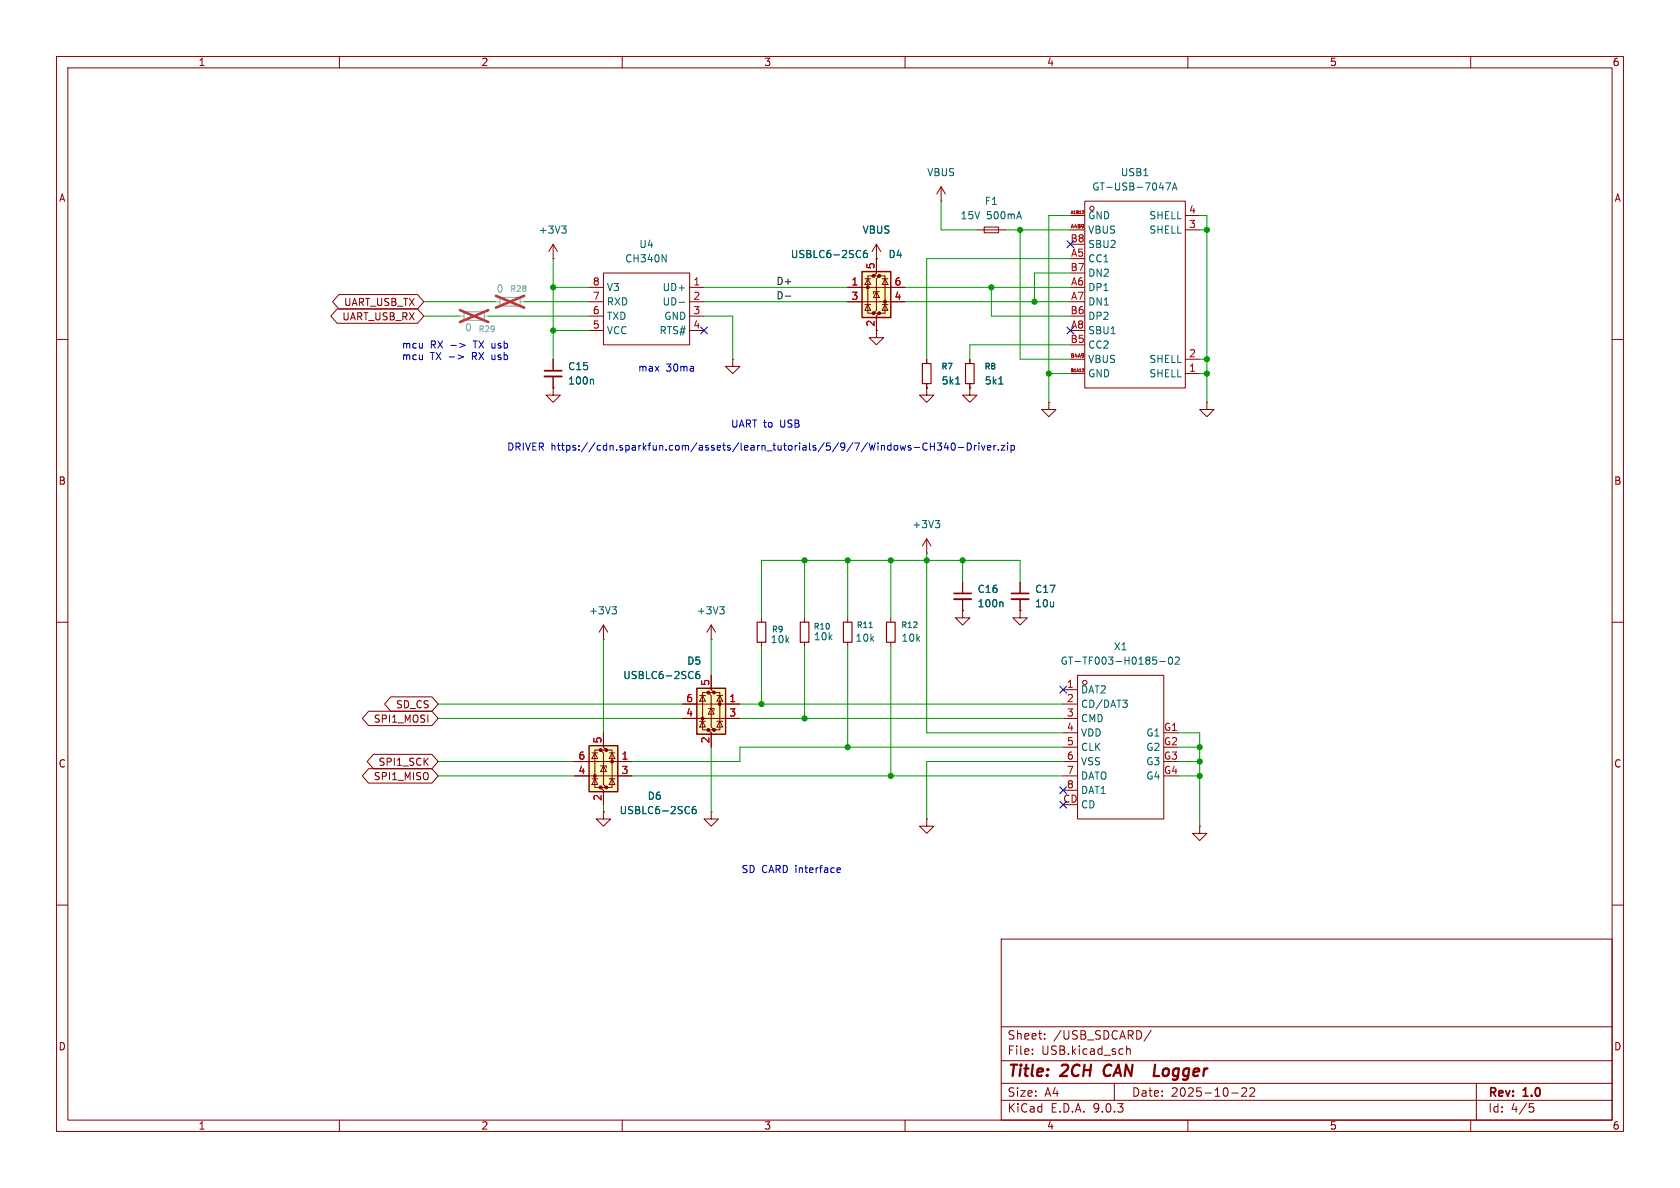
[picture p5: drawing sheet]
<svg xmlns="http://www.w3.org/2000/svg" width="297mm" height="210mm" viewBox="0 0 297 210" stroke-linecap="round" stroke-linejoin="round" font-family="sans-serif">
<g fill="none" stroke="#840000" stroke-width=".18">
<path d="M10 10h277v190h-277zM12 12h273v186h-273zM60 10v2M110 10v2M160 10v2M210 10v2M260 10v2M166.4 35.6h.1M166.4 33l-.8 1.3M166.4 33l.7 1.3M166.4 33v2.6M189.2 38.1h2.6"/>
<path d="M191.8 35.6h17.7v33h-17.7zM209.5 38.1h2.6M154.9 45.7h.1M154.9 58.4v1.3h1.3l-1.3 1.3-1.2-1.3h1.2M154.9 43.2l-.7 1.3M154.9 43.2l.8 1.3M154.9 43.2v2.5M189.2 40.6h2.6M209.5 40.6h2.6M10 60h2M97.8 68.6v1.3h1.3l-1.3 1.2-1.3-1.2h1.3M97.8 68.6h.1"/>
<path d="M97.8 63.5v2M97.8 66.5v2.1M129.5 63.5v1.3h1.3l-1.3 1.2-1.2-1.2h1.2M129.5 63.5h.1M163.8 68.6v1.3h1.3l-1.3 1.2-1.2-1.2h1.2M163.8 68.6h.1M163.8 63.5v.8M163.8 67.8v.8M171.4 68.6v1.3h1.3l-1.3 1.2-1.2-1.2h1.2M171.4 68.6h.1M171.4 63.5v.8M171.4 67.8v.8"/>
<path d="M185.4 71.1v1.3h1.3l-1.3 1.3-1.3-1.3h1.3M185.4 71.1h.1M189.2 63.5h2.6M189.2 66h2.6M209.5 63.5h2.6M209.5 66h2.6M213.4 71.1v1.3h1.2l-1.2 1.3-1.3-1.3h1.3M213.4 71.1h.1M285 60h2M163.8 97.8h.1M163.8 95.3v2.5M163.8 95.3l-.7 1.2"/>
<path d="M163.8 95.3l.8 1.2M10 110h2M134.6 109.2v.8M134.6 113.5v.8M142.2 109.2v.8M142.2 113.5v.8M149.9 109.2v.8M149.9 113.5v.8M157.5 109.2v.8M157.5 113.5v.8M170.2 108v1.2h1.2l-1.2 1.3-1.3-1.3h1.3M170.2 108h.1"/>
<path d="M170.2 102.9v2M170.2 105.9v2.1M180.3 108v1.2h1.3l-1.3 1.3-1.2-1.3h1.2M180.3 108h.1M180.3 102.9v2M180.3 105.9v2.1M190.5 119.4h15.2v25.4h-15.2zM285 110h2M188 121.9h2.5M188 124.5h2.5M188 127h2.5M188 129.5h2.5"/>
<path d="M188 132.1h2.5M188 134.6h2.5M188 137.2h2.5M188 139.7h2.5M212.1 146.1v1.2h1.3l-1.3 1.3-1.3-1.3h1.3M212.1 146.1h.1M10 160h2M177 166h108v32h-108zM285 160h2M60 198v2M110 198v2M160 198v2"/>
<path d="M177 194.5h108M177 191.5h108M177 187.5h108M177 181.5h108M182.5 186.3v.1M182.5 185.5v.1M184.7 183.6v.1M184.7 182.8v.1M197 191.5v3M199.2 184.9v1.5M199.2 185.5l.2-.1 .3 .1 .1 .9M203.5 182.1l-1.3 2"/>
<path d="M210 198v2M217.7 193.2h1.2M219.5 192.4l.6-.1 .2 .1 .1 .3-.9 1.1h.9M221 192.4l.5-.1 .2 .1 .1 .3-.9 1.1h.9M260 198v2M261 191.5v6.5M270.4 195.1h.7M270.5 195.7h.4l.3 .3-.2 .5-.5 .1"/>
<circle cx="193" cy="36.8" r=".38"/>
<circle cx="191.8" cy="120.7" r=".38"/>
</g>
<path d="M195.4 188.5a1.27 1.27 0 0 0 0 1.6M204.2 188.2l-.2 2h.9M205.7 189.1l-.2 .7 .2 .3" fill="none" stroke="#840000" stroke-width=".4"/>
<g fill="none" stroke="#006464" stroke-width=".18">
<path d="M206.1 32.3h.8l-.5 1.3M207.3 33.6l.4-1.3 .4 1.3M207.4 33.2h.6M104.7 67l.2 .2v.7M169 67.9h.7M176.6 67.9h.7M165.3 92h.8l-.4 .5M165.9 92.5l.2 .2v.3l-.2 .3M153.6 111h.6M177.1 106.4l.2 .2v.7M204.4 116.8v.5M205 116.9h1"/>
<path d="M206.7 116.3l.2-.2a.68 .68 0 0 1 .4 .7 .68 .68 0 0 1-.4 .6l-.2-.1-.1-.4zM207.8 116.3l.4-.2 .3 .4-.8 .9h.8M198.5 123.8h.8l-.5 .5M199 124.3l.3 .2v.3l-.3 .2"/>
</g>
<path d="M163.1 64.3h1.5v3.5h-1.5zM170.7 64.3h1.5v3.5h-1.5zM133.9 110h1.5v3.5h-1.5zM141.5 110h1.5v3.5h-1.5zM149.1 110h1.5v3.5h-1.5zM156.7 110h1.5v3.5h-1.5z" fill="none" stroke="#840000" stroke-width=".2"/>
<path d="M96.3 65.5h3M168.7 104.9h3M178.8 104.9h3.1" fill="none" stroke="#840000" stroke-width=".3"/>
<path d="M96.3 66.5h3M168.7 105.9h3M178.8 105.9h3.1" fill="none" stroke="#840000" stroke-width=".33"/>
<path d="M191.4 37.3l.2 .1-.3 .4h.3M191.4 65.2l.2 .2-.3 .3h.3" fill="none" stroke="#a90000" stroke-width=".18"/>
<path d="M152.4 48h5.1v8.1h-5.1z" fill="#ffffc2"/>
<g fill="#840000" stroke="#840000" stroke-width=".18">
<circle cx="153.4" cy="50.8" r=".25"/>
<circle cx="154.4" cy="48.8" r=".25"/>
<circle cx="154.4" cy="55.4" r=".25"/>
<circle cx="155.4" cy="48.8" r=".25"/>
<circle cx="155.4" cy="55.4" r=".25"/>
<circle cx="156.5" cy="53.3" r=".25"/>
</g>
<g fill="none" stroke="#840000" stroke-width=".18">
<path d="M97.8 45.7h.1M97.8 43.2l-.8 1.3M97.8 43.2l.8 1.3M97.8 43.2v2.5M149.9 50.8h10.1M149.9 53.3h10.1M152.9 53.8h1M152.9 49.3h1M153.4 49.3l.5 1h-1zM153.4 53.8l.5 1.1h-1zM154.4 48.8h-1v6.6h1M154.9 45.7v2.6l-.5 .5h1l-.5 .5v5.6l-.5 .5h1l-.5 .5v2.5"/>
<path d="M154.9 51.6l.5 1h-1zM155.4 51.6h-1v.3M155.4 48.8h1.1v6.6h-1.1M156 53.8h1M156 49.3h1M156.5 49.3l.5 1h-1zM156.5 53.8l.5 1.1h-1zM172.7 40.6h5.1M174 40.1h2.5v1h-2.5z"/>
</g>
<path d="M152.4 48h5.1v8.1h-5.1z" fill="none" stroke="#840000" stroke-width=".25"/>
<path d="M99.3 39.9h.8l-.4 .5M99.8 40.4l.3 .3v.3l-.3 .2M153.2 44.3h-.3a.86 .86 0 0 0 0 1.2l.4-.1 .1-.4-.3-.2h-.2l-.3 .2" fill="none" stroke="#006464" stroke-width=".18"/>
<path d="M82 55.1h3.6v1.5h-3.6z" fill="none" stroke="#a1a1a1" stroke-width=".2"/>
<path d="M81.3 55.9h.7M85.6 55.9h.8" fill="none" stroke="#a1a1a1" stroke-width=".18"/>
<path d="M81.3 54.8l5 2.1M86.3 54.8l-5 2.1" fill="none" stroke="#e12e31" stroke-width=".46"/>
<path d="M123.2 121.7h5.1v8.1h-5.1z" fill="#ffffc2"/>
<g fill="#840000" stroke="#840000" stroke-width=".18">
<circle cx="127.3" cy="124.5" r=".25"/>
<circle cx="126.2" cy="122.4" r=".25"/>
<circle cx="126.2" cy="129" r=".25"/>
<circle cx="125.2" cy="122.4" r=".25"/>
<circle cx="125.2" cy="129" r=".25"/>
<circle cx="124.2" cy="127" r=".25"/>
</g>
<g fill="none" stroke="#840000" stroke-width=".18">
<path d="M104.1 50.8h2.6M104.1 53.3h2.6M104.1 55.9h2.6M104.1 58.4h2.6M106.7 48.3h15.2v12.7h-15.2zM121.9 50.8h2.6M121.9 53.3h2.6M121.9 55.9h2.6M121.9 58.4h2.6M106.7 113h.1M106.7 110.5l-.8 1.3M106.7 110.5l.7 1.3"/>
<path d="M106.7 110.5v2.5M125.7 119.4v2.5l.5 .5h-1l.5 .5v5.6l.5 .5h-1l.5 .5v2.6M125.7 113h.1M125.7 110.5v2.5M125.7 110.5l-.7 1.3M125.7 110.5l.8 1.3M120.6 124.5h10.2M120.6 127h10.2M123.7 127.5h1M123.7 122.9h1M124.2 122.9l.5 1.1h-1zM124.2 127.5l.5 1h-1z"/>
<path d="M125.2 125.2h1v.4M125.2 122.4h-1v6.6h1M125.7 125.2l.5 1h-1zM126.2 122.4h1.1v6.6h-1.1M126.7 127.5h1.1M126.7 122.9h1.1M127.3 122.9l.5 1.1h-1.1zM127.3 127.5l.5 1h-1.1zM106.7 143.5v1.3h1.2l-1.2 1.3-1.3-1.3h1.3M106.7 143.5h.1M163.8 144.8v1.3h1.3l-1.3 1.2-1.2-1.2h1.2M163.8 144.8h.1"/>
</g>
<path d="M123.2 121.7h5.1v8.1h-5.1z" fill="none" stroke="#840000" stroke-width=".25"/>
<path d="M117.1 45l.7 1.3v-1.3M120 53.4h1M108.2 107.3h.8l-.4 .4M108.7 107.7l.3 .3v.3l-.3 .2M123.6 118.7l-.4 .1a.86 .86 0 0 0 0 1.2l.5-.2v-.4l-.2-.2h-.3l-.2 .2M127.2 107.3h.8l-.4 .4M127.8 107.7l.2 .3v.3l-.2 .2" fill="none" stroke="#006464" stroke-width=".18"/>
<path d="M88.4 52.6h3.5v1.5h-3.5z" fill="none" stroke="#a1a1a1" stroke-width=".2"/>
<path d="M87.6 53.3h.8M91.9 53.3h.8" fill="none" stroke="#a1a1a1" stroke-width=".18"/>
<path d="M87.7 52.3l5 2.1M92.7 52.3l-5 2.1" fill="none" stroke="#e12e31" stroke-width=".46"/>
<path d="M104.1 131.8h5.1v8.2h-5.1z" fill="#ffffc2"/>
<g fill="#840000" stroke="#840000" stroke-width=".18">
<circle cx="108.2" cy="134.6" r=".25"/>
<circle cx="107.2" cy="132.6" r=".25"/>
<circle cx="107.2" cy="139.2" r=".25"/>
<circle cx="106.2" cy="132.6" r=".25"/>
<circle cx="106.2" cy="139.2" r=".25"/>
<circle cx="105.2" cy="137.2" r=".25"/>
</g>
<g fill="none" stroke="#840000" stroke-width=".18">
<path d="M59.6 54.6h14.2l1.1 1.3-1.1 1.3h-14.2l-1.1-1.3zM59.9 52.1h13.9l1.1 1.2-1.1 1.3h-13.9l-1.1-1.3zM149.9 50.8h2.5M149.9 53.3h2.5M154.9 45.7h.1M154.9 45.7v2.6M154.9 55.9v2.5M157.5 50.8h2.5M157.5 53.3h2.5M97.8 68.6h.1M97.8 63.5v2M97.8 66.5v2.1"/>
<path d="M163.8 68.6h.1M163.8 63.5v.8M163.8 67.8v.8M171.4 68.6h.1M171.4 63.5v.8M171.4 67.8v.8M125.7 119.4v2.5M170.2 108h.1M170.2 102.9v2M170.2 105.9v2.1M180.3 108h.1M180.3 102.9v2"/>
<path d="M180.3 105.9v2.1M65.2 125.7h11.2l1.1 1.3-1.1 1.3h-11.2l-1.1-1.3zM65.2 135.9h11.2l1.1 1.3-1.1 1.2h-11.2l-1.1-1.2zM66 133.3h10.4l1.1 1.3-1.1 1.3h-10.4l-1.1-1.3zM69.1 123.2h7.3l1.1 1.3-1.1 1.2h-7.3l-1.1-1.2zM101.6 134.6h10.2M101.6 137.2h10.2M104.6 137.7h1.1M104.6 133.1h1.1M105.2 133.1l.5 1h-1.1zM105.2 137.7l.5 1h-1.1zM106.2 135.4h1v.4"/>
<path d="M106.2 132.6h-1v6.6h1M106.7 129.5v2.6l.5 .5h-1l.5 .5v5.6l.5 .5h-1l.5 .5v2.5M106.7 135.4l.5 1h-1zM107.2 132.6h1v6.6h-1M107.7 137.7h1M107.7 133.1h1M108.2 133.1l.5 1h-1zM108.2 137.7l.5 1h-1zM120.6 124.5h2.6M120.6 127h2.6M125.7 129.5v2.6M128.3 124.5h2.5"/>
<path d="M128.3 127h2.5M106.7 143.5h.1M125.7 143.5v1.3h1.3l-1.3 1.3-1.2-1.3h1.2M125.7 143.5h.1"/>
</g>
<path d="M104.1 131.8h5.1v8.2h-5.1z" fill="none" stroke="#840000" stroke-width=".25"/>
<path d="M153.2 44.3h-.3a.86 .86 0 0 0 0 1.2l.4-.1 .1-.4-.3-.2h-.2l-.3 .2M104.7 67l.2 .2v.7M169 67.9h.7M176.6 67.9h.7M123.6 118.7l-.4 .1a.86 .86 0 0 0 0 1.2l.5-.2v-.4l-.2-.2h-.3l-.2 .2M177.1 106.4l.2 .2v.7M123 142.6h-.4a.86 .86 0 0 0 0 1.2l.4-.1 .1-.4-.3-.3h-.2l-.2 .3" fill="none" stroke="#006464" stroke-width=".18"/>
<path d="M138.8 52.3h1" fill="none" stroke="#0f0f0f" stroke-width=".18"/>
<g fill="none" stroke="#009600" stroke-width=".18">
<path d="M166.4 35.6v5h6.3M189.2 38.1h-3.8v33M212.1 38.1h1.3v33M74.9 55.9h6.4M74.9 53.3h12.7M86.4 55.9h17.7M92.7 53.3h11.4M97.8 50.8h6.3M97.8 45.7v17.8M97.8 58.4h6.3M124.5 55.9h5v7.6M124.5 50.8h25.4"/>
<path d="M124.5 53.3h25.4M160 50.8h29.2M160 53.3h29.2M175.3 50.8v5.1h13.9M177.8 40.6h11.4M180.3 40.6v22.9h8.9M189.2 45.7h-25.4v17.8M189.2 48.3h-6.3v5M212.1 40.6h1.3M185.4 66h3.8M189.2 61h-17.8v2.5M212.1 63.5h1.3"/>
<path d="M212.1 66h1.3M142.2 99.1v10.1M149.9 99.1v10.1M157.5 99.1v10.1M163.8 97.8v31.7h24.2M170.2 99.1v3.8M106.7 113v16.5M125.7 113v6.4M134.6 114.3v10.2M142.2 114.3v12.7M149.9 114.3v17.8M157.5 114.3v22.9"/>
<path d="M180.3 102.9v-3.8h-45.7v10.1M77.5 137.2h24.1M77.5 134.6h24.1M77.5 124.5h43.1M77.5 127h43.1M111.8 137.2h76.2M125.7 132.1v11.4M130.8 124.5h57.2M130.8 127h57.2M188 134.6h-24.2v10.2M188 132.1h-57.2v2.5h-19M208.3 137.2h3.8"/>
<path d="M208.3 129.5h3.8v16.6M208.3 134.6h3.8M208.3 132.1h3.8M106.7 142.2v1.3"/>
</g>
<path d="M123.9 57.8l1.2 1.2M125.1 57.8l-1.2 1.2M188.6 42.6l1.2 1.2M188.6 57.8l1.2 1.2M189.8 42.6l-1.2 1.2M189.8 57.8l-1.2 1.2M187.4 121.3l1.2 1.2M187.4 139.1l1.2 1.2M188.6 121.3l-1.2 1.2M188.6 139.1l-1.2 1.2M187.4 141.6l1.2 1.2M188.6 141.6l-1.2 1.2" fill="none" stroke="#000084" stroke-width=".18"/>
<g fill="none" stroke="#0000c2" stroke-width=".18">
<path d="M81 62.7l.9 .4-.9 .4M81.3 60.7l.9 .4-.9 .3M160.6 79.1l.4 .1 .1 .2-.2 .2-.4-.1M160.6 78.8h.4M161.6 79.1h1M163.9 78.4a.6 .6 0 0 0-.8 .5 .6 .6 0 0 0 .6 .7l.2-.1M164.5 78.3v1.3M164.5 78.9h.7M165.2 78.3v1.3M165.7 78.3h.8l-.5 .5 .4 .1v.6l-.2 .1-.5-.1M167.2 78.2l-.3 1h.8M167.5 78.7v.9"/>
<path d="M168.3 78.4l.2-.1a.68 .68 0 0 1 .4 .6 .68 .68 0 0 1-.4 .7l-.2-.1-.1-.4zM169.4 79.1h1M171 78.3a.64 .64 0 0 1 .7 .6 .64 .64 0 0 1-.7 .7zM172.3 78.7v.9M172.6 78.7l-.3 .3M173.1 78.3v.1M173.1 78.7v.9M173.5 78.7l.3 .9 .3-.9M174.6 79.2l.6-.2-.1-.2-.4-.1-.1 .2v.6h.5M175.7 78.7v.9M176.1 78.7l-.4 .3M176.5 79.5v.1"/>
<path d="M177 78.7h.6l-.6 .9h.6M178.1 78.3v.1M178.1 78.7v.9M178.7 78.8l.4-.1 .2 .3-.1 .5h-.5M178.7 78.7v1.3M148 154.2h.5M148 153.5l.4-.1 .2 .3-.6 .1"/>
</g>
<g fill="#009600" stroke="#009600" stroke-width=".18">
<circle cx="180.3" cy="40.6" r=".46"/>
<circle cx="163.8" cy="99.1" r=".46"/>
<circle cx="170.2" cy="99.1" r=".46"/>
<circle cx="149.9" cy="99.1" r=".46"/>
<circle cx="212.1" cy="137.2" r=".46"/>
<circle cx="212.1" cy="134.6" r=".46"/>
<circle cx="212.1" cy="132.1" r=".46"/>
<circle cx="213.4" cy="63.5" r=".46"/>
<circle cx="213.4" cy="40.6" r=".46"/>
<circle cx="182.9" cy="53.3" r=".46"/>
<circle cx="185.4" cy="66" r=".46"/>
<circle cx="213.4" cy="66" r=".46"/>
<circle cx="175.3" cy="50.8" r=".46"/>
<circle cx="97.8" cy="58.4" r=".46"/>
<circle cx="157.5" cy="99.1" r=".46"/>
<circle cx="142.2" cy="99.1" r=".46"/>
<circle cx="97.8" cy="50.8" r=".46"/>
<circle cx="157.5" cy="137.2" r=".46"/>
<circle cx="149.9" cy="132.1" r=".46"/>
<circle cx="142.2" cy="127" r=".46"/>
<circle cx="134.6" cy="124.5" r=".46"/>
</g>
<g font-size="2.8" fill="#840000">
<text x="178" y="190.9">Title:</text>
<text x="187.7" y="190.9">2CH</text>
<text x="196" y="190.9">CAN</text>
<text x="206.4" y="190.9">Logger</text>
</g>
<g font-size="2.1" fill="#840000">
<text x="178" y="184">Sheet:</text>
<text x="186.2" y="184">/USB_SDCARD/</text>
<text x="178" y="186.7">File:</text>
<text x="184.1" y="186.7">USB.kicad_sch</text>
<text x="178" y="196.9">KiCad</text>
<text x="178" y="194.1">Size:</text>
<text x="184.7" y="194.1">A4</text>
<text x="185.7" y="196.9">E.D.A.</text>
<text x="193.3" y="196.9">9.0.3</text>
<text x="200" y="194.1">Date:</text>
<text x="207" y="194.1">2025-10-22</text>
<text x="263" y="194.3">Rev:</text>
<text x="263" y="196.9">Id:</text>
<text x="267.1" y="196.9">4/5</text>
<text x="269.4" y="194.3">1.0</text>
</g>
<g font-size="1.8" fill="#840000">
<text x="35" y="11.9">1</text>
<text x="85" y="11.9">2</text>
<text x="135" y="11.9">3</text>
<text x="185" y="11.9">4</text>
<text x="235" y="11.9">5</text>
<text x="285" y="11.9">6</text>
<text x="10.3" y="35.9">A</text>
<text x="285.3" y="35.9">A</text>
<text x="60.4" y="56.8">UART_USB_RX</text>
<text x="60.7" y="54.3">UART_USB_TX</text>
<text x="10.3" y="85.9">B</text>
<text x="285.3" y="85.9">B</text>
<text x="69.9" y="125.4">SD_CS</text>
<text x="66" y="128">SPI1_MOSI</text>
<text x="10.3" y="135.9">C</text>
<text x="66.8" y="135.6">SPI1_SCK</text>
<text x="285.3" y="135.9">C</text>
<text x="66" y="138.1">SPI1_MISO</text>
<text x="10.3" y="185.9">D</text>
<text x="285.3" y="185.9">D</text>
<text x="35" y="199.9">1</text>
<text x="85" y="199.9">2</text>
<text x="135" y="199.9">3</text>
<text x="185" y="199.9">4</text>
<text x="235" y="199.9">5</text>
<text x="285" y="199.9">6</text>
</g>
<g font-size="1.8" fill="#006464">
<text x="163.8" y="31.3">VBUS</text>
<text x="193" y="33.9">GT-USB-7047A</text>
<text x="198" y="31.3">USB1</text>
<text x="95.1" y="41.5">+3V3</text>
<text x="152.4" y="41.5">VBUS</text>
<text x="169.7" y="39">15V</text>
<text x="174" y="36.4">F1</text>
<text x="174.4" y="39">500mA</text>
<text x="192.3" y="39">GND</text>
<text x="192.3" y="41.5">VBUS</text>
<text x="203.1" y="39">SHELL</text>
<text x="203.1" y="41.5">SHELL</text>
<text x="110.4" y="46.6">CH340N</text>
<text x="112.9" y="44">U4</text>
<text x="139.7" y="45.8">USBLC6-2SC6</text>
<text x="157" y="45.8">D4</text>
<text x="192.3" y="44">SBU2</text>
<text x="192.3" y="46.6">CC1</text>
<text x="107.2" y="51.7">V3</text>
<text x="117" y="51.7">UD+</text>
<text x="192.3" y="49.1">DN2</text>
<text x="192.3" y="51.7">DP1</text>
<text x="107.2" y="54.2">RXD</text>
<text x="107.2" y="56.7">TXD</text>
<text x="107.2" y="59.3">VCC</text>
<text x="116.5" y="59.3">RTS#</text>
<text x="117" y="54.2">UD-</text>
<text x="117.3" y="56.7">GND</text>
<text x="192.3" y="54.2">DN1</text>
<text x="192.3" y="56.7">DP2</text>
<text x="192.3" y="59.3">SBU1</text>
<text x="100.3" y="65.6">C15</text>
<text x="192.3" y="61.8">CC2</text>
<text x="192.3" y="64.4">VBUS</text>
<text x="203.1" y="64.4">SHELL</text>
<text x="100.3" y="68.2">100n</text>
<text x="166.4" y="68.2">5k1</text>
<text x="174" y="68.2">5k1</text>
<text x="192.3" y="66.9">GND</text>
<text x="203.1" y="66.9">SHELL</text>
<text x="161.2" y="93.6">+3V3</text>
<text x="172.7" y="107.5">100n</text>
<text x="172.7" y="105">C16</text>
<text x="182.9" y="105">C17</text>
<text x="182.9" y="107.5">10u</text>
<text x="104" y="108.8">+3V3</text>
<text x="123.1" y="108.8">+3V3</text>
<text x="136.2" y="113.9">10k</text>
<text x="143.8" y="113.4">10k</text>
<text x="151.1" y="113.6">10k</text>
<text x="159.3" y="113.6">10k</text>
<text x="121.4" y="117.7">D5</text>
<text x="187.4" y="117.7">GT-TF003-H0185-02</text>
<text x="196.8" y="115.2">X1</text>
<text x="110.1" y="120.2">USBLC6-2SC6</text>
<text x="191" y="122.8">DAT2</text>
<text x="191" y="125.3">CD/DAT3</text>
<text x="191" y="127.9">CMD</text>
<text x="191" y="130.4">VDD</text>
<text x="202.5" y="130.4">G1</text>
<text x="191" y="132.9">CLK</text>
<text x="191" y="135.5">VSS</text>
<text x="202.5" y="132.9">G2</text>
<text x="202.5" y="135.5">G3</text>
<text x="114.4" y="141.6">D6</text>
<text x="191" y="138">DATO</text>
<text x="191" y="140.6">DAT1</text>
<text x="191" y="143.1">CD</text>
<text x="202.5" y="138">G4</text>
<text x="109.4" y="144.1">USBLC6-2SC6</text>
</g>
<g font-size="1.8" fill="#a90000">
<text x="210.1" y="37.8">4</text>
<text x="210.1" y="40.4">3</text>
<text x="154.7" y="47.7" transform="rotate(-90 154.7 47.7)">5</text>
<text x="189.2" y="42.9">B8</text>
<text x="189.2" y="45.5">A5</text>
<text x="104.7" y="50.5">8</text>
<text x="104.7" y="53.1">7</text>
<text x="122.5" y="50.5">1</text>
<text x="122.5" y="53.1">2</text>
<text x="150.4" y="50.5">1</text>
<text x="150.4" y="53.1">3</text>
<text x="158" y="50.5">6</text>
<text x="158" y="53.1">4</text>
<text x="189.2" y="48">B7</text>
<text x="189.2" y="50.5">A6</text>
<text x="189.2" y="53.1">A7</text>
<text x="104.7" y="55.6">6</text>
<text x="104.7" y="58.2">5</text>
<text x="122.5" y="55.6">3</text>
<text x="122.5" y="58.2">4</text>
<text x="154.7" y="57.9" transform="rotate(-90 154.7 57.9)">2</text>
<text x="189.2" y="55.6">B6</text>
<text x="189.2" y="58.2">A8</text>
<text x="189.2" y="60.7">B5</text>
<text x="210.1" y="63.2">2</text>
<text x="210.1" y="65.8">1</text>
<text x="121.2" y="124.2">6</text>
<text x="125.5" y="121.4" transform="rotate(-90 125.5 121.4)">5</text>
<text x="128.8" y="124.2">1</text>
<text x="188.5" y="121.7">1</text>
<text x="188.5" y="124.2">2</text>
<text x="106.4" y="131.5" transform="rotate(-90 106.4 131.5)">5</text>
<text x="121.2" y="126.7">4</text>
<text x="125.5" y="131.5" transform="rotate(-90 125.5 131.5)">2</text>
<text x="128.8" y="126.7">3</text>
<text x="188.5" y="126.7">3</text>
<text x="188.5" y="129.3">4</text>
<text x="188.5" y="131.8">5</text>
<text x="205.7" y="129.3">G1</text>
<text x="205.7" y="131.8">G2</text>
<text x="102.2" y="134.4">6</text>
<text x="102.2" y="136.9">4</text>
<text x="109.8" y="134.4">1</text>
<text x="109.8" y="136.9">3</text>
<text x="188.5" y="134.4">6</text>
<text x="188.5" y="136.9">7</text>
<text x="205.7" y="134.4">G3</text>
<text x="205.7" y="136.9">G4</text>
<text x="106.4" y="141.7" transform="rotate(-90 106.4 141.7)">2</text>
<text x="187.9" y="142">CD</text>
<text x="188.5" y="139.4">8</text>
</g>
<g font-size="1.8" fill="#989898">
<text x="87.7" y="51.9">0</text>
<text x="82.1" y="58.8">0</text>
</g>
<g font-size="1.8" fill="#0f0f0f">
<text x="137.2" y="53">D-</text>
<text x="137.2" y="50.5">D+</text>
</g>
<g font-size="1.8" fill="#0000c2">
<text x="71" y="61.8">mcu</text>
<text x="71" y="63.9">mcu</text>
<text x="76.1" y="61.8">RX -&gt;</text>
<text x="76.1" y="63.9">TX -&gt;</text>
<text x="83.7" y="63.9">RX usb</text>
<text x="84" y="61.8">TX usb</text>
<text x="112.7" y="65.9">max</text>
<text x="117.7" y="65.9">30ma</text>
<text x="129.1" y="75.8">UART to</text>
<text x="138" y="75.8">USB</text>
<text x="89.6" y="79.9">DRIVER https://cdn.sparkfun.com/assets/learn_tutorials/5/9/7/Windows-CH340-Driver.zip</text>
<text x="131" y="154.5">SD CARD interface</text>
</g>
<g font-size="1.4" fill="#989898">
<text x="90.1" y="51.8">R28</text>
<text x="84.5" y="58.9">R29</text>
</g>
<g font-size="1.4" fill="#006464">
<text x="166.3" y="65.5">R7</text>
<text x="174" y="65.5">R8</text>
<text x="136.4" y="112">R9</text>
<text x="143.7" y="111.5">R10</text>
<text x="151.3" y="111.2">R11</text>
<text x="159.2" y="111.2">R12</text>
</g>
<g font-size=".9" fill="#a90000">
<text x="189.1" y="40.4">A4B9</text>
<text x="189.1" y="63.2">B4A9</text>
</g>
<g font-size=".7" fill="#a90000">
<text x="189.1" y="37.8">A1B12</text>
<text x="189.1" y="65.8">B1A12</text>
</g>
</svg>
